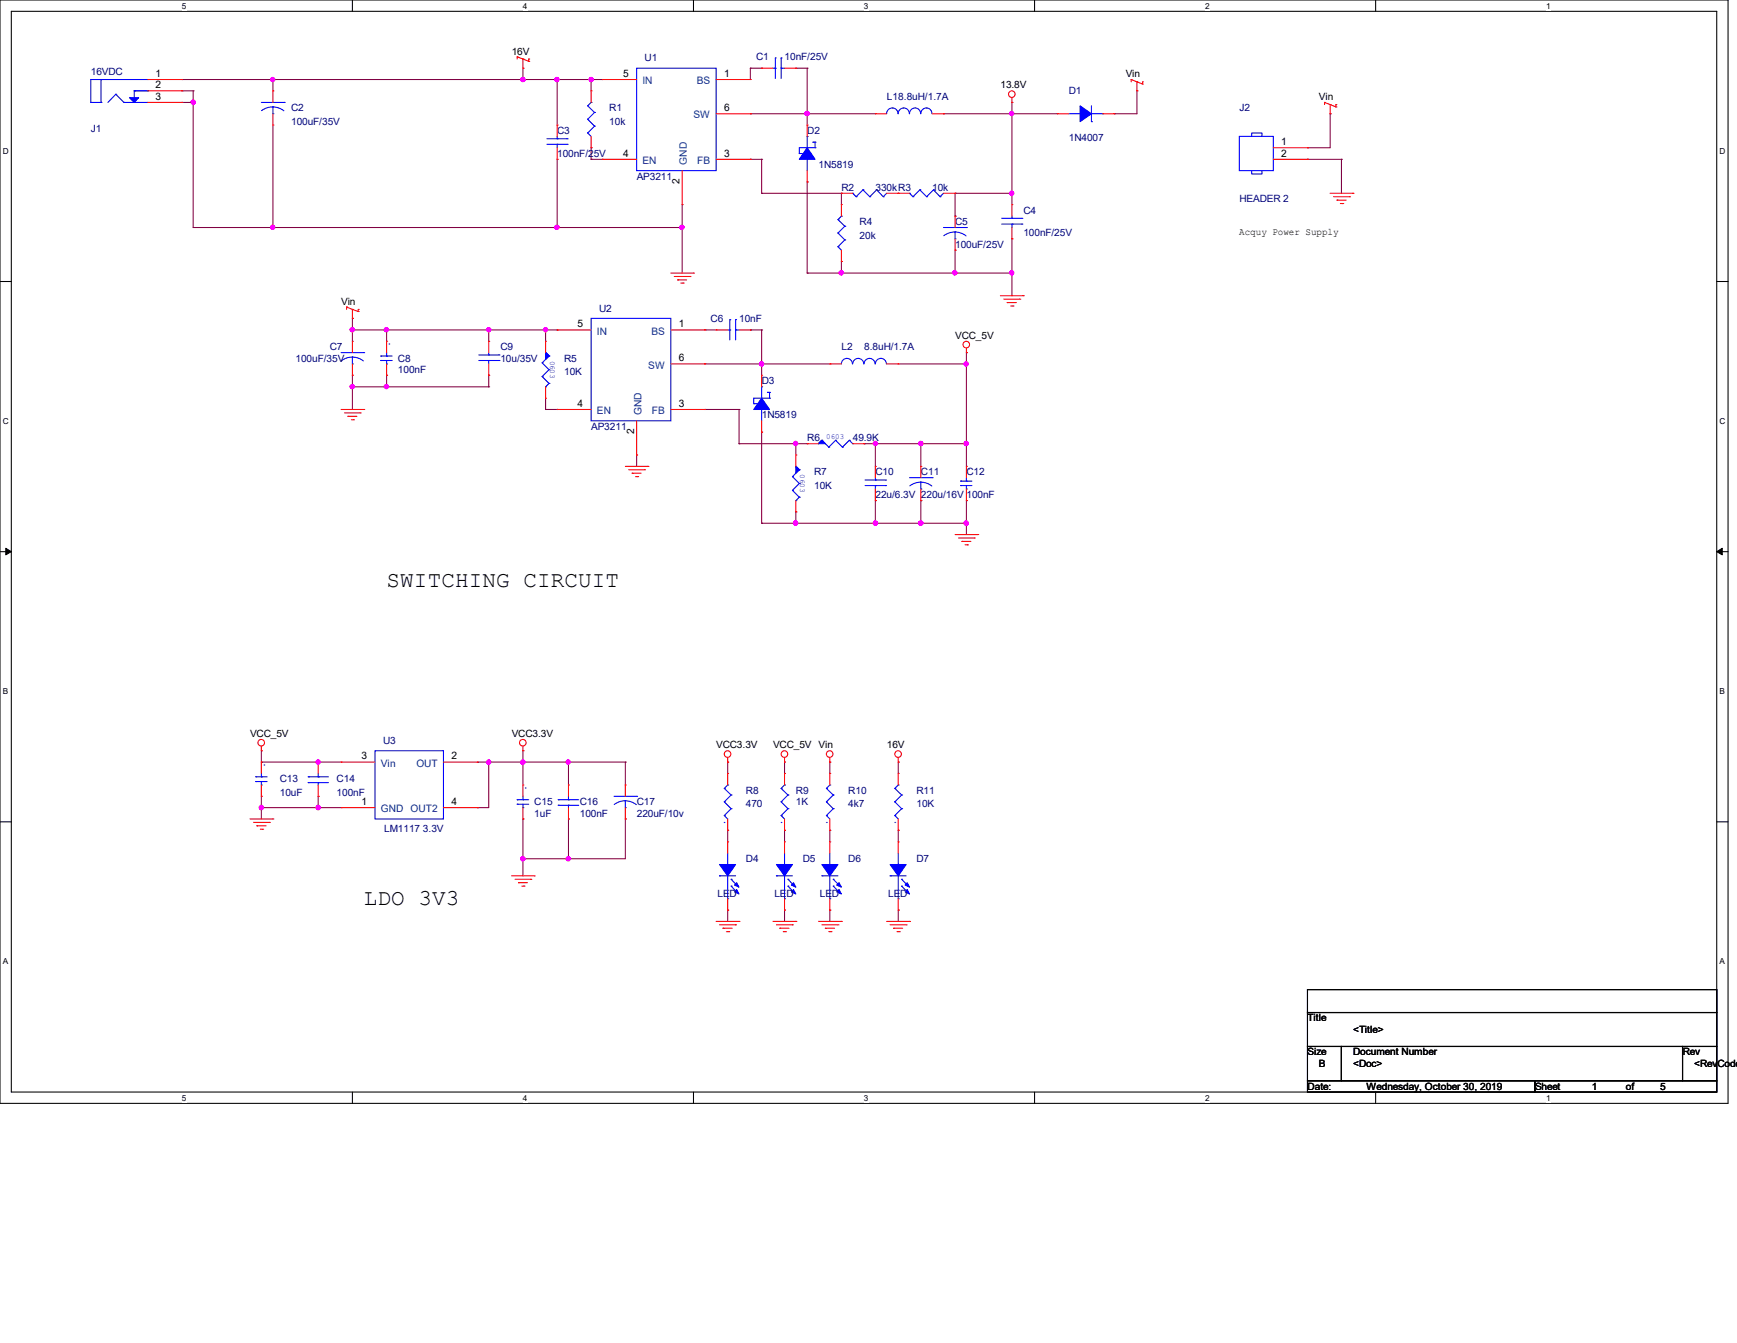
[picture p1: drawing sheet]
<svg xmlns="http://www.w3.org/2000/svg" width="279mm" height="216mm" viewBox="0 0 279 216" stroke-linecap="round" stroke-linejoin="round" font-family="sans-serif">
<path d="M0 0h278v177.4h-278zM1.8 1.8h274.3v173.8h-274.3z" fill="none" stroke="#000" stroke-width=".17"/>
<g fill="#fff">
<path d="M29.3 .2h.7v1.5h-.7z"/>
<path d="M29.3 175.8h.7v1.4h-.7z"/>
</g>
<path d="M56.7 0v1.8M56.7 175.6v1.8" fill="none" stroke="#000" stroke-width=".17"/>
<g fill="#fff">
<path d="M84.1 .2h.7v1.5h-.7z"/>
<path d="M84.1 175.8h.7v1.4h-.7z"/>
</g>
<path d="M111.5 0v1.8M111.5 175.6v1.8" fill="none" stroke="#000" stroke-width=".17"/>
<g fill="#fff">
<path d="M139 .2h.7v1.5h-.7z"/>
<path d="M139 175.8h.7v1.4h-.7z"/>
</g>
<path d="M166.4 0v1.8M166.4 175.6v1.8" fill="none" stroke="#000" stroke-width=".17"/>
<g fill="#fff">
<path d="M193.8 .2h.8v1.5h-.8z"/>
<path d="M193.8 175.8h.8v1.4h-.8z"/>
</g>
<path d="M221.3 0v1.8M221.3 175.6v1.8" fill="none" stroke="#000" stroke-width=".17"/>
<g fill="#fff">
<path d="M248.7 .2h.7v1.5h-.7z"/>
<path d="M248.7 175.8h.7v1.4h-.7z"/>
<path d="M.5 23.5h.9v1.5h-.9z"/>
<path d="M276.6 23.5h.9v1.5h-.9z"/>
<path d="M.5 67h.9v1.5h-.9z"/>
<path d="M276.6 67h.9v1.5h-.9z"/>
</g>
<path d="M0 45.3h1.8M276.1 45.3h1.9" fill="none" stroke="#000" stroke-width=".17"/>
<g fill="#fff">
<path d="M.5 110.4h.8v1.5h-.8z"/>
<path d="M276.6 110.4h.9v1.5h-.9z"/>
</g>
<path d="M0 88.7h1.8M276.1 88.7h1.9" fill="none" stroke="#000" stroke-width=".17"/>
<path d="M.9 88.1l.9 .6-.9 .5zM276.1 88.7l.9-.6v1.1z" fill="#000" stroke="#000" stroke-width=".16"/>
<g fill="#fff">
<path d="M.5 153.8h.8v1.5h-.8z"/>
<path d="M276.6 153.8h.9v1.5h-.9z"/>
</g>
<path d="M0 132.1h1.8M276.1 132.1h1.9M210.3 159.1h65.8v3.7h-65.8zM210.3 162.8h65.8v5.4h-65.8zM210.3 168.2h5.5v5.5h-5.5zM210.3 173.7h36.6v1.9h-36.6zM215.8 168.2h54.8v5.5h-54.8zM246.9 173.7h29.2v1.9h-29.2zM270.6 168.2h5.5v5.5h-5.5z" fill="none" stroke="#000" stroke-width=".17"/>
<g fill="none" stroke="#800040" stroke-width=".17">
<path d="M29.3 16.5h.1M29.3 12.8h67.6M29.3 16.5h1.8M29.3 14.6h1.8M31.1 16.5h.1M31.1 14.6h.1M31.1 14.6v22h78.6M43.9 12.8h.1M43.9 12.8v1.8M84.1 12.8h.1M84.1 11h.1M84.1 11v1.8"/>
<path d="M89.6 12.8h.1M89.6 12.8v7.3M95.1 12.8h.1M95.1 12.8v1.8M120.7 18.3h.1M120.7 11h.1M120.7 18.3h20.1M120.7 11h1.8M120.7 11v1.8M122.5 11h.1M128 11h.1M128 11h1.8"/>
<path d="M129.8 18.3h.1M129.8 11h.1M129.8 11v9.1M151.8 18.3h.1M151.8 18.3h18.3M162.8 18.3h.1M162.8 16.5h.1M162.8 16.5v16.4M179.2 18.3h.1M182.9 14.6h.1M182.9 14.6v3.7h-3.7M214 18.3h.1"/>
<path d="M214 18.3v5.4h-3.7M43.9 36.6h.1M43.9 20.1v16.5M89.6 36.6h.1M89.6 25.6h.1M89.6 25.6v11M95.1 23.7h.1M95.1 25.6h.1M95.1 23.7v1.9M95.1 25.6h1.8M109.7 36.6h.1M109.7 32.9v11"/>
<path d="M120.7 25.6h.1M120.7 25.6h1.8M122.5 31.1h.1M122.5 25.6h.1M122.5 31.1h12.8M122.5 25.6v5.5M129.8 29.3h.1M129.8 29.3v14.6M135.3 31.1h.1M135.3 31.1v1.8M153.6 34.8h.1M153.6 31.1h.1"/>
<path d="M153.6 31.1h9.2M153.6 31.1v3.7M162.8 38.4h.1M162.8 31.1h.1M162.8 38.4v9.1M210.3 23.7h.1M210.3 25.6h.1M210.3 25.6h5.5M215.8 25.6h.1M215.8 25.6v5.5M56.7 53h.1M56.7 51.2h.1"/>
<path d="M56.7 53h32.9M56.7 51.2v3.7M62.2 53h.1M62.2 53v1.9M78.6 53h.1M78.6 53v1.9M87.8 53h.1M87.8 53v1.9M89.6 53h.1M113.4 53h.1M113.4 58.5h.1M113.4 53h1.8"/>
<path d="M113.4 58.5h20.1M120.7 53h.1M120.7 53h1.8M122.5 58.5h.1M122.5 53h.1M122.5 53v7.3M129.8 43.9h.1M129.8 43.9h33M135.3 43.9h.1M135.3 42h.1M135.3 42v1.9M144.5 58.5h10.9"/>
<path d="M153.6 40.2h.1M153.6 43.9h.1M153.6 40.2v3.7M155.4 58.5h.1M155.4 56.7h.1M155.4 56.7v18.3M162.8 43.9h.1M56.7 60.3h.1M56.7 62.2h.1M56.7 62.2h21.9M56.7 60.3v5.5M62.2 60.3h.1"/>
<path d="M62.2 60.3v1.9M78.6 60.3h.1M78.6 62.2h.1M78.6 60.3v1.9M87.8 65.8h.1M87.8 64v1.8M87.8 65.8h1.8M89.6 65.8h.1M102.4 73.2h.1M102.4 73.2v1.8M113.4 65.8h.1M113.4 65.8h5.5"/>
<path d="M118.9 65.8h.1M118.9 71.3h.1M118.9 65.8v5.5M118.9 71.3h10.9M122.5 69.5h.1M122.5 69.5v14.6M128 71.3h.1M128 71.3v1.9M139 71.3h.1M139 71.3h16.4M140.8 71.3h.1M140.8 71.3v3.7"/>
<path d="M148.1 71.3h.1M148.1 71.3v3.7M155.4 71.3h.1M122.5 84.1h.1M122.5 84.1h32.9M128 84.1h.1M128 82.3h.1M128 82.3v1.8M140.8 80.5h.1M140.8 84.1h.1M140.8 80.5v3.6M148.1 80.5h.1"/>
<path d="M148.1 84.1h.1M148.1 80.5v3.6M155.4 84.1h.1M155.4 80.5h.1M155.4 80.5v5.4M42 128h.1M42 120.7h.1M42 122.5h.1M42 129.8h.1M42 122.5h12.9M42 129.8h12.9M42 120.7v1.8"/>
<path d="M42 128v3.7M51.2 122.5h.1M51.2 129.8h.1M51.2 128h.1M51.2 128v1.8M76.8 129.8h.1M76.8 122.5h.1M76.8 122.5h23.8M78.6 122.5h.1M78.6 122.5v7.3h-1.8M84.1 138h.1M84.1 131.7h.1"/>
<path d="M84.1 120.7h.1M84.1 122.5h.1M84.1 120.7v5.5M84.1 131.7v9.1M91.4 131.7h.1M91.4 122.5h.1M91.4 138h.1M91.4 122.5v3.7M91.4 131.7v6.3M100.6 122.5h.1M100.6 131.7h.1M100.6 131.7v6.3h-16.5"/>
<path d="M100.6 122.5v3.7M117.1 122.5h.1M117.1 133.5h.1M117.1 122.5v1.8M117.1 133.5v1.8M126.2 122.5h.1M126.2 133.5h.1M126.2 122.5v1.8M126.2 133.5v1.8M133.5 122.5h.1M133.5 133.5h.1M133.5 122.5v1.8"/>
<path d="M133.5 133.5v1.8M144.5 122.5h.1M144.5 133.5h.1M144.5 122.5v1.8M144.5 133.5v1.8M117.1 146.3h.1M117.1 146.3v1.8M126.2 146.3h.1M126.2 146.3v1.8M133.5 146.3h.1M133.5 146.3v1.8M144.5 146.3h.1"/>
<path d="M144.5 146.3v1.8"/>
</g>
<g fill="#f0f" stroke="#f0f" stroke-width=".17">
<circle cx="91.4" cy="138" r=".34"/>
<circle cx="42" cy="129.8" r=".35"/>
<circle cx="78.6" cy="122.5" r=".34"/>
<circle cx="84.1" cy="138" r=".35"/>
<circle cx="51.2" cy="122.5" r=".34"/>
<circle cx="91.4" cy="122.5" r=".34"/>
<circle cx="84.1" cy="122.5" r=".35"/>
<circle cx="51.2" cy="129.8" r=".35"/>
<circle cx="43.9" cy="36.5" r=".34"/>
<circle cx="89.6" cy="36.5" r=".34"/>
<circle cx="109.7" cy="36.5" r=".34"/>
<circle cx="89.6" cy="12.8" r=".34"/>
<circle cx="43.9" cy="12.8" r=".34"/>
<circle cx="84.1" cy="12.8" r=".35"/>
<circle cx="129.8" cy="18.2" r=".35"/>
<circle cx="162.7" cy="31.1" r=".34"/>
<circle cx="162.7" cy="18.2" r=".34"/>
<circle cx="153.6" cy="43.9" r=".34"/>
<circle cx="135.3" cy="43.9" r=".34"/>
<circle cx="162.7" cy="43.9" r=".34"/>
<circle cx="95.1" cy="12.8" r=".34"/>
<circle cx="87.8" cy="53" r=".34"/>
<circle cx="122.5" cy="58.5" r=".34"/>
<circle cx="62.1" cy="62.1" r=".34"/>
<circle cx="62.1" cy="53" r=".34"/>
<circle cx="78.6" cy="53" r=".34"/>
<circle cx="56.7" cy="62.1" r=".35"/>
<circle cx="128" cy="71.3" r=".34"/>
<circle cx="155.4" cy="71.3" r=".34"/>
<circle cx="155.4" cy="58.5" r=".34"/>
<circle cx="140.8" cy="71.3" r=".34"/>
<circle cx="140.8" cy="84.1" r=".35"/>
<circle cx="128" cy="84.1" r=".35"/>
<circle cx="155.4" cy="84.1" r=".35"/>
<circle cx="56.7" cy="53" r=".35"/>
<circle cx="148.1" cy="84.1" r=".36"/>
<circle cx="148.1" cy="71.3" r=".35"/>
<circle cx="31.1" cy="16.4" r=".34"/>
</g>
<g fill="none" stroke="#f00" stroke-width=".17">
<path d="M23.7 12.8h5.6M23.7 16.5h5.6M23.7 14.6h5.6M29.3 16.5h.1M29.3 14.6h.1M29.3 12.8h.1M43.9 14.6h.1M43.9 14.6v1.9M43.9 18.3v1.8M83.2 9.1h.1M83.2 9.1v.4M83.2 9.1l.9 .4"/>
<path d="M84.1 9.5h.1M84.1 11h.1M84.1 9.5v1.5M84.1 9.5l.9 .4M85 9.9h.1M85 9.5h.1M85 9.5v.4M95.1 14.6h.1M95.1 14.6v1.9M96.9 12.8h.1M96.9 12.8h5.5M115.2 18.3h5.5"/>
<path d="M115.2 12.8h5.5M120.7 12.8h.1M120.7 18.3h.1M122.5 11h.1M122.5 11h1.8M126.2 11h1.8M128 11h.1M140.8 18.3h.1M140.8 18.3h1.8M149.9 18.3h1.9M151.8 18.3h.1M162.8 16.5h.1"/>
<path d="M162.8 15.7v.8M170.1 18.3h.1M170.1 18.3h1.8M177.4 18.3h1.8M179.2 18.3h.1M181.9 12.8h.1M181.9 12.8v.4M181.9 12.8l1 .4M182.9 13.2h.1M182.9 14.6h.1M182.9 13.2l.9 .3M182.9 13.2v1.4"/>
<path d="M183.8 13.5h.1M183.8 13.2h.1M183.8 13.2v.3M213.1 16.5h.1M213.1 16.5v.3M213.1 16.5l.9 .3M214 16.8h.1M214 18.3h.1M214 16.8l.9 .4M214 16.8v1.5M214.9 17.2h.1M214.9 16.8h.1"/>
<path d="M214.9 16.8v.4M43.9 20.1h.1M89.6 20.1h.1M89.6 25.6h.1M89.6 20.1v1.8M89.6 23.7v1.9M95.1 23.7h.1M95.1 21.9v1.8M96.9 25.6h.1M96.9 25.6h5.5M109.7 32.9h.1M109.7 27.4v5.5"/>
<path d="M115.2 25.6h5.5M120.7 25.6h.1M129.8 29.3h.1M129.8 20.1h.1M129.8 20.1v1.8M129.8 27.4v1.9M135.3 31.1h.1M135.3 32.9h.1M135.3 31.1h1.9M135.3 32.9v1.9M142.6 31.1h3.7M144.5 31.1h.1"/>
<path d="M151.8 31.1h1.8M153.6 31.1h.1M153.6 34.8h.1M153.6 34.8v1.8M153.6 38.4v1.8M162.8 32.9h.1M162.8 38.4h.1M162.8 32.9v1.9M162.8 36.6v1.8M204.8 25.6h5.5M204.8 23.7h5.5M210.3 23.7h.1"/>
<path d="M210.3 25.6h.1M214 31.1h3.6M214.5 31.6h2.6M215.1 32.2h.1M215.1 32.2h1.4M215.6 32.7h.4M216 32.7h.1M217.1 31.6h.1M217.6 31.1h.1M55.8 49.4h.1M55.8 49.4v.3M55.8 49.4l.9 .3"/>
<path d="M56.7 49.7h.1M56.7 51.2h.1M56.7 54.9h.1M56.7 49.7l.9 .4M56.7 49.7v1.5M56.7 54.9v1.8M56.7 58.5v1.8M57.6 50.1h.1M57.6 49.7h.1M57.6 49.7v.4M62.2 54.9h.1M62.2 54.9v1.8"/>
<path d="M62.2 58.5v1.8M78.6 54.9h.1M78.6 54.9v1.8M78.6 58.5v1.8M87.8 54.9h.1M87.8 54.9v1.8M89.6 53h.1M89.6 53h5.5M107.9 43.9h3.6M107.9 53h5.5M107.9 58.5h5.5M108.5 44.4h2.5"/>
<path d="M109 45h.1M109 45h1.4M109.5 45.5h.4M109.9 45.5h.1M111 44.4h.1M111.5 43.9h.1M113.4 53h.1M113.4 58.5h.1M115.2 53h.1M115.2 53h1.9M118.9 53h1.8M120.7 53h.1"/>
<path d="M133.5 58.5h.1M133.5 58.5h1.8M135.3 42h.1M135.3 40.2v1.8M142.6 58.5h1.9M144.5 58.5h.1M153.6 40.2h.1M155.4 56.7h.1M155.4 56v.7M160.9 47.5h3.7M161.5 48.1h2.5M162 48.6h.1"/>
<path d="M162 48.6h1.5M162.6 49.2h.3M162.9 49.2h.1M164 48.1h.1M164.6 47.5h.1M54.9 65.8h3.6M55.4 66.4h2.6M56 66.9h.1M56 66.9h1.4M56.5 67.5h.4M56.7 60.3h.1M56.9 67.5h.1"/>
<path d="M58 66.4h.1M58.5 65.8h.1M62.2 60.3h.1M78.6 60.3h.1M87.8 64h.1M87.8 62.2v1.8M89.6 65.8h.1M89.6 65.8h5.5M100.6 75h3.6M101.1 75.5h2.6M101.7 76.1h.1M101.7 76.1h1.4"/>
<path d="M102.2 76.6h.4M102.4 73.2h.1M102.4 67.6v5.6M102.6 76.6h.1M103.7 75.5h.1M104.2 75h.1M107.9 65.8h5.5M113.4 65.8h.1M122.5 69.5h.1M122.5 60.3h.1M122.5 60.3v1.9M122.5 67.6v1.9"/>
<path d="M128 73.2h.1M128 73.2v1.8M129.8 71.3h.1M129.8 71.3h1.9M137.2 71.3h1.8M139 71.3h.1M140.8 75h.1M140.8 75v1.8M140.8 78.6v1.9M148.1 75h.1M148.1 75v1.8M148.1 78.6v1.9"/>
<path d="M155.4 75h.1M155.4 75v1.8M155.4 78.6v1.9M128 82.3h.1M128 80.5v1.8M140.8 80.5h.1M148.1 80.5h.1M153.6 85.9h3.7M154.2 86.5h2.5M154.7 87h.1M154.7 87h1.5M155.2 87.6h.4"/>
<path d="M155.4 80.5h.1M155.6 87.6h.1M156.7 86.5h.1M157.3 85.9h.1M42 120v.7M84.1 120v.7M40.2 131.7h3.7M40.8 132.2h2.5M41.3 132.8h.1M41.3 132.8h1.5M41.9 133.3h.3M42 120.7h.1"/>
<path d="M42 122.5h.1M42 128h.1M42 122.5v1.8M42 126.2v1.8M42.2 133.3h.1M43.3 132.2h.1M43.9 131.7h.1M51.2 128h.1M51.2 122.5h.1M51.2 122.5v1.8M51.2 126.2v1.8M54.9 122.5h.1"/>
<path d="M54.9 129.8h.1M54.9 122.5h5.4M54.9 129.8h5.4M71.3 122.5h5.5M71.3 129.8h5.5M76.8 129.8h.1M76.8 122.5h.1M84.1 120.7h.1M84.1 126.2h.1M84.1 131.7h.1M84.1 126.2v1.8M84.1 129.8v1.9"/>
<path d="M91.4 131.7h.1M91.4 126.2h.1M91.4 126.2v1.8M91.4 129.8v1.9M100.6 126.2h.1M100.6 131.7h.1M100.6 126.2v1.8M100.6 129.8v1.9M117.1 122.5h.1M117.1 133.5h.1M117.1 124.3h.1M117.1 135.3h.1"/>
<path d="M117.1 121.8v.7M117.1 124.3v1.9M117.1 131.7v1.8M117.1 135.3v1.9M126.2 122.5h.1M126.2 135.3h.1M126.2 133.5h.1M126.2 124.3h.1M126.2 121.8v.7M126.2 124.3v1.9M126.2 131.7v1.8M126.2 135.3v1.9"/>
<path d="M133.5 122.5h.1M133.5 135.3h.1M133.5 133.5h.1M133.5 124.3h.1M133.5 121.8v.7M133.5 124.3v1.9M133.5 131.7v1.8M133.5 135.3v1.9M144.5 122.5h.1M144.5 135.3h.1M144.5 133.5h.1M144.5 124.3h.1"/>
<path d="M144.5 121.8v.7M144.5 124.3v1.9M144.5 131.7v1.8M144.5 135.3v1.9M82.3 140.8h3.6M82.8 141.4h2.6M83.4 141.9h.1M83.4 141.9h1.4M83.9 142.5h.4M84.3 142.5h.1M85.4 141.4h.1M85.9 140.8h.1"/>
<path d="M115.2 148.1h3.7M115.7 148.7h2.6M116.3 149.2h.1M116.3 149.2h1.5M116.8 149.8h.4M117.1 146.3h.1M117.1 144.5v1.8M117.2 149.8h.1M118.3 148.7h.1M118.9 148.1h.1M124.3 148.1h3.7M124.9 148.7h2.6"/>
<path d="M125.4 149.2h.1M125.4 149.2h1.5M126 149.8h.4M126.2 146.3h.1M126.2 144.5v1.8M126.4 149.8h.1M127.5 148.7h.1M128 148.1h.1M131.7 148.1h3.6M132.2 148.7h2.6M132.8 149.2h.1M132.8 149.2h1.4"/>
<path d="M133.3 149.8h.4M133.5 146.3h.1M133.5 144.5v1.8M133.7 149.8h.1M134.8 148.7h.1M135.3 148.1h.1M142.6 148.1h3.7M143.2 148.7h2.6M143.7 149.2h.1M143.7 149.2h1.5M144.3 149.8h.4M144.5 146.3h.1"/>
<path d="M144.5 144.5v1.8M144.7 149.8h.1M145.8 148.7h.1M146.3 148.1h.1"/>
<circle cx="162.8" cy="15.1" r=".53"/>
<circle cx="155.4" cy="55.4" r=".53"/>
<circle cx="42" cy="119.4" r=".53"/>
<circle cx="84.1" cy="119.4" r=".53"/>
<circle cx="117" cy="121.2" r=".53"/>
<circle cx="126.2" cy="121.2" r=".53"/>
<circle cx="133.5" cy="121.2" r=".53"/>
<circle cx="144.5" cy="121.2" r=".53"/>
</g>
<g fill="none" stroke="#00f" stroke-width=".17">
<path d="M14.6 12.8h.1M14.6 16.5h.1M14.6 16.5h1.7M14.6 12.8h9.1M14.6 12.8v3.7M16.3 16.5h.1M16.3 12.8h.1M16.3 12.8v3.7M18.6 15.2h.1M18.6 15.2l-1.2 1.3M18.6 15.2l1.3 1.3M19.9 16.5h.1"/>
<path d="M19.9 16.5h3.8M21.6 14.6h.1M21.6 14.6h2.1M21.6 14.6v1.1M23.7 16.5h.1M23.7 14.6h.1M23.7 12.8h.1M42 16.5h3.7M43.9 18.3h.1M43.9 17.2l1.1 .2 .7 .4M43.9 17.2l-.8 .1-1 .5M43.9 17.2v1.1"/>
<path d="M45.7 16.5h.1M94.5 19.2h.1M94.5 17h.1M94.5 19.2l1.1 1.1M94.5 17l1.1 1.1M95.1 16.5h.1M95.1 16.5l-.6 .5M95.6 18.1h.1M95.6 18.1l-1.1 1.1M102.4 11h12.8v16.4h-12.8zM124.3 11h.4M124.7 11h.1"/>
<path d="M124.7 9.3h.1M124.7 9.3v3.3M125.6 9.3h.1M125.6 11h.1M125.6 11h.6M125.6 9.3v3.3M144.4 18.3a.91 .91 0 0 0-.9-.9 .91 .91 0 0 0-.9 .9M146.3 18.3a.89 .89 0 0 0-.9-.9 .89 .89 0 0 0-.9 .9M148.1 18.3a.89 .89 0 0 0-.9-.9 .89 .89 0 0 0-.9 .9M149.9 18.3a.89 .89 0 0 0-.9-.9 .89 .89 0 0 0-.9 .9M171.9 18.3h1.8M173.7 18.3h.1"/>
<path d="M175.6 19.6h.1M175.6 17v2.6M175.6 18.3h1.8M177.4 18.3h.1M88 23.2h3.2M88 22.3h3.2M89.6 22.3h.1M89.6 23.2h.1M89.6 21.9v.4M89.6 23.2v.5M91.2 23.2h.1M91.2 22.3h.1"/>
<path d="M94.5 21.4h.1M94.5 21.4l.6 .5M95.6 20.3h.1M95.6 20.3l-1.1 1.1M128.6 24.7h.1M128.6 24.7h.3M128.9 24.7h.1M129.8 25.6h.1M129.8 21.9h.1M129.8 21.9v1.8M129.8 25.6v1.8M130.8 22.9h.1"/>
<path d="M130.8 22.9h.3M131.1 23.7h.1M131.1 22.9h.1M131.1 23.7h-2.5v1M131.1 22.9v.8M134.8 39.7h.1M134.8 37.5h.1M134.8 35.3h.1M134.8 39.7l.5 .5M134.8 37.5l1.1 1.1M134.8 35.3l1.1 1.1M135.3 34.8h.1"/>
<path d="M135.3 34.8l-.5 .5M135.9 38.6h.1M135.9 36.4h.1M135.9 38.6l-1.1 1.1M135.9 36.4l-1.1 1.1M137.2 31.1h.1M137.2 31.1l.5 .5M137.7 31.6h.1M138.8 30.5h.1M138.8 30.5l1.1 1.1M138.8 30.5l-1.1 1.1M139.9 31.6h.1"/>
<path d="M141 30.5h.1M141 30.5l1.1 1.1M141 30.5l-1.1 1.1M142.1 31.6h.1M142.6 31.1l-.5 .5M146.3 31.1h.1M146.3 31.1l.6 .5M146.9 31.6h.1M148 30.5h.1M148 30.5l1.1 1.1M148 30.5l-1.1 1.1M149.1 31.6h.1"/>
<path d="M150.2 30.5h.1M150.2 30.5l1 1.1M150.2 30.5l-1.1 1.1M151.2 31.6h.1M151.8 31.1l-.6 .5M151.8 36.6h3.6M153.6 38.4h.1M153.6 37.3l1.1 .2 .7 .4M153.6 37.3l-.8 .1-1 .5M153.6 37.3v1.1M155.4 36.6h.1M161.1 36h3.3"/>
<path d="M161.1 35.1h3.3M162.8 35.1h.1M162.8 36h.1M162.8 34.8v.3M162.8 36v.6M164.4 36h.1M164.4 35.1h.1M199.3 21.9h5.5v5.5h-5.5zM201.3 21.9v-.5h1.7v.5M201.3 27.4v.6h1.7v-.6M54.9 56.7h3.6M56.7 58.5h.1"/>
<path d="M56.7 57.4l1.1 .2 .6 .4M56.7 57.4l-.8 .1-1 .5M56.7 57.4v1.1M58.5 56.7h.1M61.3 57.2h.1M61.3 58h.1M61.3 58h1.8M61.3 57.2h1.8M62.2 58.5h.1M62.2 57.2h.1M62.2 56.7v.5M62.2 58v.5"/>
<path d="M77 58h3.3M77 57.1h3.3M78.6 57.1h.1M78.6 58h.1M78.6 56.7v.4M78.6 58v.5M80.3 58h.1M80.3 57.1h.1M87.2 58.3h.1M87.2 58.3l1.1 1.1M87.8 56.7l.5 .5M88.3 59.4h.1"/>
<path d="M88.3 57.2h.1M88.3 57.2l-1.1 1.1M88.3 59.4l-1.1 1.1M95.1 51.2h12.8v16.4h-12.8zM117.1 53h.3M117.4 53h.1M117.4 51.4h.1M117.4 51.4v3.3M118.3 51.4h.1M118.3 53h.1M118.3 53h.6M118.3 51.4v3.3"/>
<path d="M135.3 58.5a.89 .89 0 0 1 .9-.9 .89 .89 0 0 1 .9 .9M137.2 58.5a.89 .89 0 0 1 .8-.9 .89 .89 0 0 1 .9 .9M139 58.5a.89 .89 0 0 1 .9-.9 .89 .89 0 0 1 .9 .9M140.8 58.5a.89 .89 0 0 1 .9-.9 .89 .89 0 0 1 .9 .9M87.2 60.5h.1M87.2 60.5l1.1 1.1M87.8 62.2h.1M88.3 61.6h.1M88.3 61.6l-.5 .6M121.2 64.9h.1M121.2 64.9h.4M121.6 64.9h.1"/>
<path d="M122.5 65.8h.1M122.5 62.2h.1M122.5 62.2v1.8M122.5 65.8v1.8M123.4 63.1h.1M123.4 63.1h.4M123.8 64h.1M123.8 63.1h.1M123.8 64h-2.6v.9M123.8 63.1v.9M127.5 76.6h.1M127.5 78.8h.1"/>
<path d="M127.5 76.6l1.1 1.1M127.5 78.8l1.1 1.1M128 75l.6 .5M128.6 77.7h.1M128.6 79.9h.1M128.6 75.5h.1M128.6 75.5l-1.1 1.1M128.6 77.7l-1.1 1.1M128.6 79.9l-.6 .6M132.2 70.8h.1M132.2 70.8l1.1 1.1M132.2 70.8l-.5 .5"/>
<path d="M133.3 71.9h.1M134.4 70.8h.1M134.4 70.8l-1.1 1.1M134.4 70.8l1.1 1.1M135.5 71.9h.1M136.6 70.8h.1M136.6 70.8l-1.1 1.1M136.6 70.8l.6 .5M137.2 71.3h.1M139.1 78.1h3.4M139.1 77.2h3.4M140.8 77.2h.1"/>
<path d="M140.8 78.1h.1M140.8 76.8v.4M140.8 78.1v.5M142.5 78.1h.1M142.5 77.2h.1M146.3 76.8h3.6M148.1 78.6h.1M148.1 77.5l1.1 .2 .7 .4M148.1 77.5l-.7 .1-1.1 .5M148.1 77.5v1.1M149.9 76.8h.1M154.5 77.3h.1"/>
<path d="M154.5 78.1h.1M154.5 78.1h1.8M154.5 77.3h1.8M155.4 78.6h.1M155.4 77.3h.1M155.4 76.8v.5M155.4 78.1v.5M128 80.5h.1M41.1 124.9h.1M41.1 125.6h.1M41.1 124.9h1.9M41.1 125.6h1.9"/>
<path d="M42 126.2h.1M42 124.9h.1M42 124.3v.6M42 125.6v.6M49.6 124.9h.1M49.6 125.8h.1M49.6 124.9h3.2M49.6 125.8h3.2M51.2 125.8h.1M51.2 124.9h.1M51.2 124.3v.6M51.2 125.8v.4"/>
<path d="M60.3 120.7h11v11h-11zM83.2 128.6h.1M83.2 129.3h.1M83.2 128.6h1.8M83.2 129.3h1.8M84.1 129.8h.1M84.1 128.6h.1M84.1 128v.6M84.1 129.3v.5M89.8 128.6h.1M89.8 129.5h.1M89.8 128.6h3.3"/>
<path d="M89.8 129.5h3.3M91.4 129.5h.1M91.4 128.6h.1M91.4 128v.6M91.4 129.5v.3M98.8 128h3.6M100.6 129.8h.1M100.6 128.7l.7 .1 1.1 .6M100.6 128.7l-.8 .1-1 .5M100.6 128.7v1.1M102.4 128h.1M116.5 131.1h.1"/>
<path d="M116.5 128.9h.1M116.5 126.7h.1M116.5 131.1l.6 .6M116.5 128.9l1.1 1.1M116.5 126.7l1.1 1.1M117.1 126.2h.1M117.1 139h.1M117.1 126.2l-.6 .5M117.1 137.2v1.8M117.6 130h.1M117.6 127.8h.1M117.6 130l-1.1 1.1"/>
<path d="M117.6 127.8l-1.1 1.1M125.6 131.1h.1M125.6 128.9h.1M125.6 126.7h.1M125.6 131.1l.6 .6M125.6 128.9l1.1 1.1M125.6 126.7l1.1 1.1M126.2 139h.1M126.2 126.2h.1M126.2 137.2v1.8M126.2 126.2l-.6 .5M126.7 130h.1"/>
<path d="M126.7 127.8h.1M126.7 130l-1.1 1.1M126.7 127.8l-1.1 1.1M132.9 131.1h.1M132.9 128.9h.1M132.9 126.7h.1M132.9 131.1l.6 .6M132.9 128.9l1.1 1.1M132.9 126.7l1.1 1.1M133.5 139h.1M133.5 126.2h.1M133.5 137.2v1.8"/>
<path d="M133.5 126.2l-.6 .5M134 130h.1M134 127.8h.1M134 130l-1.1 1.1M134 127.8l-1.1 1.1M143.9 131.1h.1M143.9 128.9h.1M143.9 126.7h.1M143.9 131.1l.6 .6M143.9 128.9l1.1 1.1M143.9 126.7l1.1 1.1M144.5 139h.1"/>
<path d="M144.5 126.2h.1M144.5 137.2v1.8M144.5 126.2l-.6 .5M145 130h.1M145 127.8h.1M145 130l-1.1 1.1M145 127.8l-1.1 1.1M115.7 140.8h.1M115.7 140.8h2.6M117.1 144.5h.1M117.1 140.8v3.7M117.6 141.4h.1"/>
<path d="M117.6 142.5h.1M117.6 141.4l1.1 1.1M117.6 142.5l1.1 1.1M124.9 140.8h.1M124.9 140.8h2.6M126.2 144.5h.1M126.2 140.8v3.7M126.7 141.4h.1M126.7 142.5h.1M126.7 141.4l1.1 1.1M126.7 142.5l1.1 1.1M132.2 140.8h.1"/>
<path d="M132.2 140.8h2.6M133.5 144.5h.1M133.5 140.8v3.7M134 141.4h.1M134 142.5h.1M134 141.4l1.1 1.1M134 142.5l1.1 1.1M143.2 140.8h.1M143.2 140.8h2.6M144.5 144.5h.1M144.5 140.8v3.7M145 141.4h.1"/>
<path d="M145 142.5h.1M145 141.4l1.1 1.1M145 142.5l1.1 1.1"/>
</g>
<g fill="#00f" stroke="#00f" stroke-width=".17">
<path d="M20.8 15.7h1.5l-.7 .8z"/>
<path d="M173.7 17l1.9 1.3-1.9 1.3z" fill-rule="evenodd"/>
<path d="M115.7 139h2.6l-1.2 1.8z" fill-rule="evenodd"/>
<path d="M118.5 143l.4 .7-.7-.3z" fill-rule="evenodd"/>
<path d="M118.5 141.9l.4 .7-.7-.3z" fill-rule="evenodd"/>
<path d="M129.8 23.7l1.3 1.9h-2.5z" fill-rule="evenodd"/>
<path d="M131.7 71.3l.5-.5 .6 .5h-1.1l.5-.5z" fill-rule="evenodd"/>
<path d="M87.8 56.7l.5 .5-.5 .6v-1.1l.5 .5z" fill-rule="evenodd"/>
<path d="M128 75l.6 .5-.6 .6v-1.1l.6 .5z" fill-rule="evenodd"/>
<path d="M143.2 139h2.6l-1.3 1.8z" fill-rule="evenodd"/>
<path d="M145.9 143l.4 .7-.7-.3z" fill-rule="evenodd"/>
<path d="M145.9 141.9l.4 .7-.7-.3z" fill-rule="evenodd"/>
<path d="M124.9 139h2.6l-1.3 1.8z" fill-rule="evenodd"/>
<path d="M127.6 143l.4 .7-.7-.3z" fill-rule="evenodd"/>
<path d="M127.6 141.9l.4 .7-.7-.3z" fill-rule="evenodd"/>
<path d="M132.2 139h2.6l-1.3 1.8z" fill-rule="evenodd"/>
<path d="M135 143l.3 .7-.7-.3z" fill-rule="evenodd"/>
<path d="M135 141.9l.3 .7-.7-.3z" fill-rule="evenodd"/>
<path d="M122.5 64l1.3 1.8h-2.6z" fill-rule="evenodd"/>
</g>
<g font-size="3.6">
<text x="62.2" y="94.4">SWITCHING CIRCUIT</text>
<text x="58.5" y="145.5">LDO 3V3</text>
</g>
<g font-size="1.7">
<text x="25" y="16">3</text>
<text x="25" y="14.2">2</text>
<text x="25" y="12.4">1</text>
<text x="100.2" y="12.4">5</text>
<text x="116.5" y="12.4">1</text>
<text x="116.5" y="17.9">6</text>
<text x="206.1" y="23.3">1</text>
<text x="100.2" y="25.2">4</text>
<text x="116.5" y="25.2">3</text>
<text x="206.1" y="25.2">2</text>
<text x="92.9" y="52.6">5</text>
<text x="109.2" y="52.6">1</text>
<text x="109.2" y="58.1">6</text>
<text x="92.9" y="65.4">4</text>
<text x="109.2" y="65.4">3</text>
<text x="58.1" y="122.1">3</text>
<text x="72.6" y="122.1">2</text>
<text x="58.1" y="129.4">1</text>
<text x="72.6" y="129.4">4</text>
</g>
<g font-size="1.7" fill="#004080">
<text x="103.3" y="13.5">IN</text>
<text x="112.1" y="13.5">BS</text>
<text x="111.6" y="19">SW</text>
<text x="103.3" y="26.4">EN</text>
<text x="112.2" y="26.4">FB</text>
<text x="96" y="53.8">IN</text>
<text x="104.8" y="53.8">BS</text>
<text x="104.3" y="59.3">SW</text>
<text x="96" y="66.6">EN</text>
<text x="104.9" y="66.6">FB</text>
<text x="61.3" y="123.3">Vin</text>
<text x="67" y="123.3">OUT</text>
<text x="61.3" y="130.6">GND</text>
<text x="66" y="130.6">OUT2</text>
</g>
<g font-size="1.6">
<text x="82.3" y="8.8">16V</text>
<text x="160.9" y="14.2">13.8V</text>
<text x="181.1" y="12.4">Vin</text>
<text x="212.2" y="16">Vin</text>
<text x="109.3" y="29.6" transform="rotate(-90 109.3 29.6)">2</text>
<text x="199.3" y="37.8">Acquy Power Supply</text>
<text x="54.9" y="49">Vin</text>
<text x="153.6" y="54.5">VCC_5V</text>
<text x="102" y="69.8" transform="rotate(-90 102 69.8)">2</text>
<text x="40.2" y="118.5">VCC_5V</text>
<text x="82.3" y="118.5">VCC3.3V</text>
<text x="115.2" y="120.3">VCC3.3V</text>
<text x="124.3" y="120.3">VCC_5V Vin</text>
<text x="142.6" y="120.3">16V</text>
<text x="210.3" y="164.2">Title</text>
<text x="217.7" y="166">&lt;Title&gt;</text>
<text x="210.3" y="169.7">Size</text>
<text x="212.2" y="171.5">B</text>
<text x="217.7" y="169.7">Document Number</text>
<text x="217.7" y="171.5">&lt;Doc&gt;</text>
<text x="270.7" y="169.7">Rev</text>
<text x="272.5" y="171.5">&lt;RevCode&gt;</text>
<text x="210.3" y="175.2">Date:</text>
<text x="219.8" y="175.2">Wednesday, October 30, 2019</text>
<text x="246.9" y="175.2">Sheet</text>
<text x="256.1" y="175.2">1</text>
<text x="261.5" y="175.2">of</text>
<text x="267" y="175.2">5</text>
</g>
<g font-size="1.6" fill="#000080">
<text x="103.7" y="9.9">U1</text>
<text x="121.6" y="9.7">C1</text>
<text x="126.2" y="9.7">10nF/25V</text>
<text x="14.6" y="12">16VDC</text>
<text x="46.8" y="17.9">C2</text>
<text x="98" y="17.9">R1</text>
<text x="142.6" y="16">L18.8uH/1.7A</text>
<text x="171.9" y="15.2">D1</text>
<text x="199.4" y="17.9">J2</text>
<text x="14.6" y="21.2">J1</text>
<text x="46.8" y="20.1">100uF/35V</text>
<text x="89.6" y="21.5">C3</text>
<text x="98" y="20.1">10k</text>
<text x="129.8" y="21.5">D2</text>
<text x="171.9" y="22.6">1N4007</text>
<text x="89.6" y="25.2">100nF/25V</text>
<text x="102.4" y="28.9">AP3211</text>
<text x="131.7" y="27.1">1N5819</text>
<text x="135.4" y="30.7">R2</text>
<text x="140.8" y="30.7">330kR3</text>
<text x="150" y="30.7">10k</text>
<text x="164.6" y="34.3">C4</text>
<text x="199.4" y="32.5">HEADER 2</text>
<text x="138.3" y="36.2">R4</text>
<text x="138.3" y="38.4">20k</text>
<text x="153.6" y="36.2">C5</text>
<text x="153.6" y="39.8">100uF/25V</text>
<text x="164.6" y="38">100nF/25V</text>
<text x="96.4" y="50.1">U2</text>
<text x="114.3" y="51.7">C6</text>
<text x="118.9" y="51.7">10nF</text>
<text x="47.5" y="58.1">100uF/35V</text>
<text x="53" y="56.3">C7</text>
<text x="64" y="58.1">C8</text>
<text x="64" y="59.9">100nF</text>
<text x="80.5" y="56.3">C9</text>
<text x="80.5" y="58.1">10u/35V</text>
<text x="90.7" y="58.1">R5</text>
<text x="135.4" y="56.3">L2</text>
<text x="139" y="56.3">8.8uH/1.7A</text>
<text x="90.7" y="60.3">10K</text>
<text x="122.5" y="61.8">D3</text>
<text x="95.1" y="69.1">AP3211</text>
<text x="122.5" y="67.3">1N5819</text>
<text x="129.8" y="70.9">R6</text>
<text x="137.2" y="70.9">49.9K</text>
<text x="130.9" y="76.4">R7</text>
<text x="140.8" y="76.4">C10</text>
<text x="148.1" y="76.4">C11</text>
<text x="155.5" y="76.4">C12</text>
<text x="130.9" y="78.6">10K</text>
<text x="140.8" y="80.1">22u/6.3V 220u/16V 100nF</text>
<text x="61.6" y="119.6">U3</text>
<text x="45" y="125.8">C13</text>
<text x="54.1" y="125.8">C14</text>
<text x="45" y="128">10uF</text>
<text x="54.1" y="128">100nF</text>
<text x="85.9" y="129.5">C15</text>
<text x="85.9" y="131.3">1uF</text>
<text x="93.3" y="129.5">C16</text>
<text x="93.3" y="131.3">100nF</text>
<text x="102.4" y="129.5">C17</text>
<text x="102.4" y="131.3">220uF/10v</text>
<text x="120" y="127.6">R8</text>
<text x="120" y="129.8">470</text>
<text x="128" y="127.6">R9</text>
<text x="128" y="129.5">1K</text>
<text x="136.5" y="127.6">R10</text>
<text x="136.5" y="129.8">4k7</text>
<text x="147.4" y="127.6">R11</text>
<text x="147.4" y="129.8">10K</text>
<text x="61.8" y="133.8">LM1117 3.3V</text>
<text x="120" y="138.6">D4</text>
<text x="129.1" y="138.6">D5</text>
<text x="136.5" y="138.6">D6</text>
<text x="147.4" y="138.6">D7</text>
<text x="115.4" y="144.3">LED</text>
<text x="124.6" y="144.3">LED</text>
<text x="131.9" y="144.3">LED</text>
<text x="142.8" y="144.3">LED</text>
</g>
<g font-size="1.6" fill="#004080">
<text x="110.5" y="26.5" transform="rotate(-90 110.5 26.5)">GND</text>
<text x="103.2" y="66.7" transform="rotate(-90 103.2 66.7)">GND</text>
</g>
<g font-size="1.6" fill="#00f">
<text x="117" y="132.1" transform="rotate(-180 117 132.1)">.</text>
<text x="126.2" y="132.1" transform="rotate(-180 126.2 132.1)">.</text>
<text x="133.5" y="132.1" transform="rotate(-180 133.5 132.1)">.</text>
<text x="144.5" y="132.1" transform="rotate(-180 144.5 132.1)">.</text>
</g>
<g font-size="1.5" fill="#00f">
<text x="62.6" y="54.9" transform="rotate(90 62.6 54.9)">.</text>
<text x="155.9" y="75" transform="rotate(90 155.9 75)">.</text>
<text x="42.5" y="122.5" transform="rotate(90 42.5 122.5)">.</text>
<text x="84.5" y="126.2" transform="rotate(90 84.5 126.2)">.</text>
</g>
<g font-size="1.3">
<text x="29.3" y="1.4">5</text>
<text x="84.1" y="1.4">4</text>
<text x="139" y="1.4">3</text>
<text x="193.8" y="1.4">2</text>
<text x="248.7" y="1.4">1</text>
<text x=".5" y="24.7">D</text>
<text x="276.6" y="24.7">D</text>
<text x=".5" y="68.2">C</text>
<text x="276.6" y="68.2">C</text>
<text x=".5" y="111.6">B</text>
<text x="276.6" y="111.6">B</text>
<text x=".5" y="155">A</text>
<text x="276.6" y="155">A</text>
<text x="29.3" y="177">5</text>
<text x="84.1" y="177">4</text>
<text x="139" y="177">3</text>
<text x="193.8" y="177">2</text>
<text x="248.7" y="177">1</text>
</g>
<text font-size="1.3" fill="#00f" x="132.9" y="70.5">0603</text>
<g font-size="1.2" fill="#00f">
<text x="88.5" y="58" transform="rotate(90 88.5 58)">0603</text>
<text x="128.7" y="76.2" transform="rotate(90 128.7 76.2)">0603</text>
</g>
</svg>
